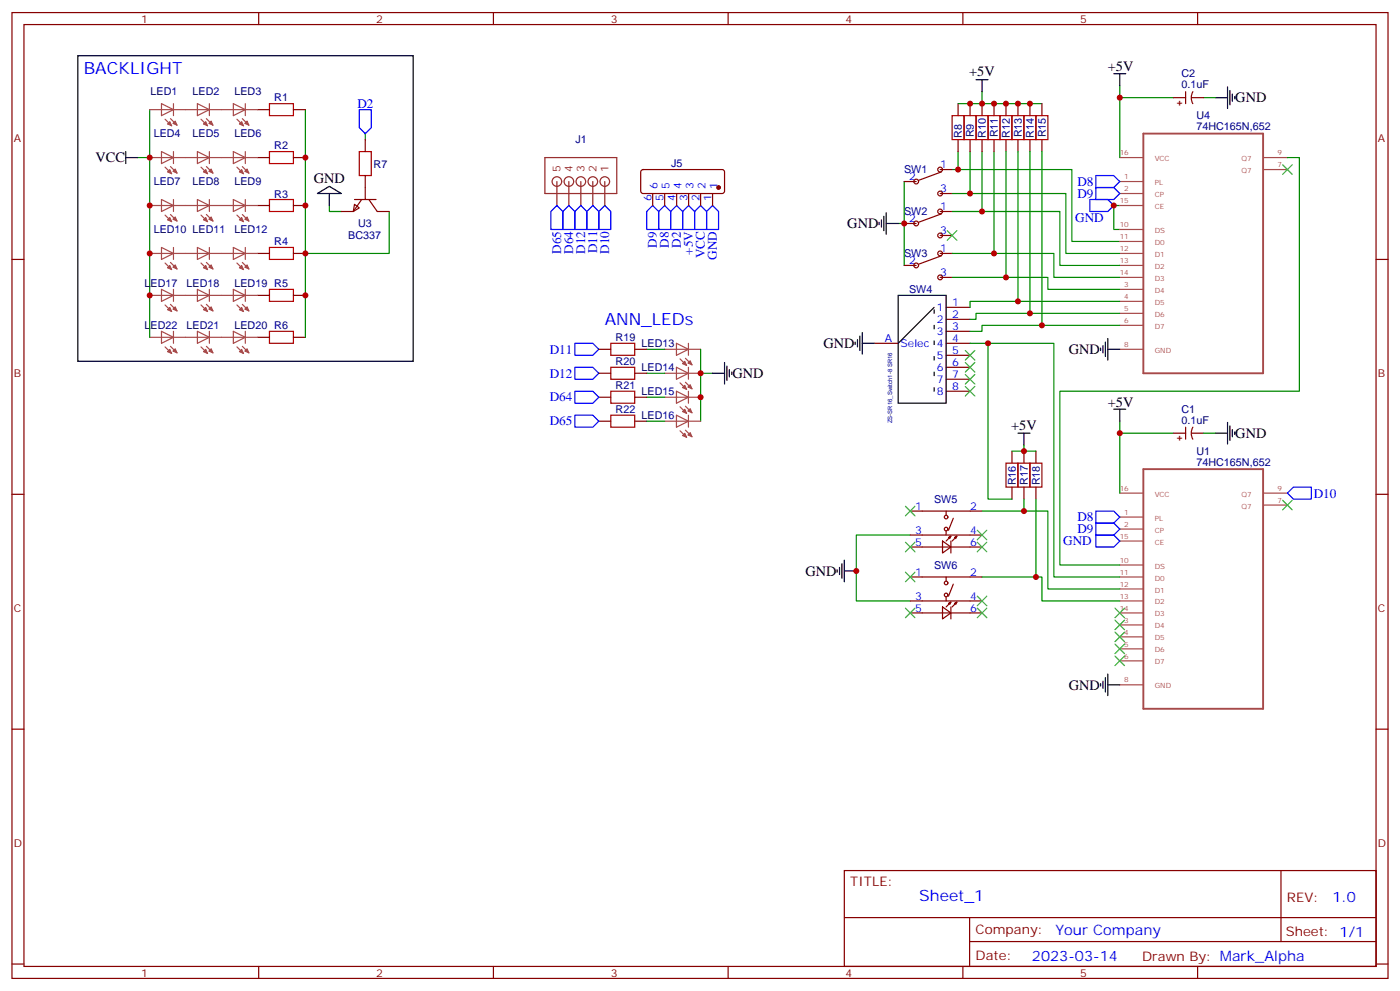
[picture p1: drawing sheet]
<svg xmlns="http://www.w3.org/2000/svg" width="412mm" height="292mm" viewBox="0 0 412 292" stroke-linecap="round" stroke-linejoin="round" font-family="sans-serif">
<g fill="none" stroke="#870000" stroke-width=".35">
<path d="M3.5 3.7h405.4v284.3h-405.4zM7.1 7.2h398.2v277.3h-398.2zM76.2 3.7v3.5M145.3 3.7v3.5M214.5 3.7v3.5M283.6 3.7v3.5M352.8 3.7v3.5M75.8 32.3h3.6M86.4 32.3h3.6M282.2 30.5v3.5M285.8 30.5v3.5M289.3 30.5v3.5"/>
<path d="M292.8 30.5v3.5M296.3 30.5v3.5M299.9 30.5v3.5M303.4 30.5v3.5M306.9 30.5v3.5M345.7 28.8h3.5M349.2 27v3.5M351 28.8h3.5M351.4 27l-.5 1.7 .5 1.8M75.8 46.4h3.6M86.4 46.4h3.6M104.4 58.7h6.4"/>
<path d="M106.5 58.7l-2.4 3.6h-3.6M107.6 41.1v3.5M107.6 51.7v7M108.7 58.7l2.4 3.6h3.6M189 50.1l.4-.2 23.6 .1 .4 .6v5.9l-.7 .5-23.5-.1-.5-.6v-5.7zM192.3 57v3.5M195.8 57v3.5M199.3 57v3.5M202.8 57v3.5M206.4 57v3.5M209.9 57v3.5M266.3 53.4h3.6"/>
<path d="M276.9 57h3.6M276.9 49.9h3.6M277.3 50.6l-6.7 2.5M282.2 41.1v3.5M285.8 41.1v3.5M289.3 41.1v3.5M292.8 41.1v3.5M296.3 41.1v3.5M299.9 41.1v3.5M303.4 41.1v3.5M306.9 41.1v3.5M3.5 76.4h3.6"/>
<path d="M75.8 74.6h3.6M75.8 60.5h3.6M86.4 74.6h3.6M86.4 60.5h3.6M104.4 60.1l1.4 1.1-1.7 1.1zM266.3 78.1h3.6M266.3 65.8h3.6M276.9 62.3h3.6M276.9 74.6h3.6M276.9 69.3h3.6M277.3 75.3l-6.7 2.5M277.3 63l-6.7 2.4"/>
<path d="M405.3 76.4h3.6M75.8 87h3.6M75.8 99.3h3.6M86.4 87h3.6M86.4 99.3h3.6M276.9 81.7h3.6M278.7 90.5h7.1M278.7 94h7.1M278.7 97.5h7.1M176.4 116.9h3.5M176.4 109.9h3.5M176.4 102.8h3.5"/>
<path d="M187 116.9h3.5M187 109.9h3.5M187 102.8h3.5M257.5 101.1h7.1M278.7 101.1h7.1M278.7 104.6h7.1M278.7 108.1h7.1M278.7 111.7h7.1M278.7 115.2h7.1M176.4 124h3.5M187 124h3.5M298.1 132.8v3.5"/>
<path d="M301.6 132.8v3.5M305.2 132.8v3.5M345.7 127.5h3.5M349.2 125.8v3.5M351 127.5h3.5M351.4 125.8l-.5 1.7 .5 1.8M3.5 145.5h3.6M268.1 150.5h21.2M268.1 157.5h21.2M277.6 159.3l2.5 1.7-2.5 1.8zM278.7 150.5v1M278.7 156.5v1"/>
<path d="M279.4 158.2l.7-.3-1.4 1.4M280.1 159.3v3.5M280.1 157.9l-.3 .7M280.8 152.6l-1.4 3.5M281.2 158.2l.7-.3-1.4 1.4M281.9 157.9l-.4 .7M298.1 143.4v3.5M301.6 143.4v3.5M305.2 143.4v3.5M405.3 145.5h3.6M268.1 161h21.2M268.1 169.9h21.2"/>
<path d="M268.1 176.9h21.2M277.6 178.7l2.5 1.7-2.5 1.8zM278.7 169.9v1M278.7 175.9v1M279.4 177.6l.7-.3-1.4 1.4M280.1 178.7v3.5M280.1 177.3l-.3 .7M280.8 172l-1.4 3.5M281.2 177.6l.7-.3-1.4 1.4M281.9 177.3l-.4 .7M268.1 180.4h21.2M3.5 214.7h3.6"/>
<path d="M405.3 214.7h3.6M248.7 256.3h156.6v28.2h-156.6zM377.3 256.3v20.9M248.7 270.1h156.5M285.6 277.2h119.6M285.6 270.1v14.2M3.5 283.8h3.6M76.2 284.5v3.5M145.3 284.5v3.5M214.5 284.5v3.5M283.6 284.5v3.5M352.8 284.5v3.5"/>
<path d="M405.3 283.8h3.6"/>
<circle cx="269.9" cy="53.4" r=".71"/>
<circle cx="276.9" cy="49.9" r=".71"/>
<circle cx="276.9" cy="57" r=".71"/>
<circle cx="269.9" cy="78.1" r=".71"/>
<circle cx="269.9" cy="65.8" r=".71"/>
<circle cx="276.9" cy="69.3" r=".71"/>
<circle cx="276.9" cy="62.3" r=".71"/>
<circle cx="276.9" cy="74.6" r=".71"/>
<circle cx="276.9" cy="81.7" r=".71"/>
<circle cx="278.7" cy="152.2" r=".53"/>
<circle cx="278.7" cy="155.8" r=".53"/>
<circle cx="278.7" cy="171.6" r=".53"/>
<circle cx="278.7" cy="175.2" r=".53"/>
</g>
<g fill="none" stroke="#000" stroke-width=".35">
<path d="M22.9 16.4h98.8v90h-98.8zM287.5 23.5h3.5M289.3 23.5v3.5M328.1 21.7h3.5M329.8 21.7v3.5M358.1 28.8h3.5M361.6 25.6v6.3M362.3 26.6v4.3M363 27.7v2.1M363.7 28.4v.7M37 46.4h3.6M37 44.6v3.6"/>
<path d="M93.5 57l3.5-2.1 3.5 2.1zM97 57v3.5M258.9 65.4v.7M259.6 64.7v2.2M260.3 63.7v4.2M261.1 65.8h3.5M261.1 62.6v6.4M253.3 99v4.2M254 97.9v6.3M264.6 87h14.1v31.7h-14.1zM275.2 90.5l-10.6 10.6M326.3 99.7v6.3"/>
<path d="M209.9 109.9h3.5M213.4 106.7v6.4M214.1 107.8v4.2M214.8 108.8v2.1M215.5 109.5v.7M251.9 100.7v.7M252.6 100v2.1M254 101.1h3.5M324.2 102.5v.7M324.9 101.8v2.1M325.6 100.7v4.3M326.3 102.8h3.5"/>
<path d="M299.9 127.5h3.5M301.6 127.5v3.6M328.1 120.5h3.5M329.8 120.5v3.5M358.1 127.5h3.5M361.6 124.4v6.3M362.3 125.4v4.2M363 126.5v2.1M363.7 127.2v.7M246.6 167.7v.8M247.3 167v2.2M248 166v4.2"/>
<path d="M248.7 168.1h3.5M248.7 164.9v6.4M325.6 199.5v4.2M326.3 198.4v6.4M324.2 201.3v.7M324.9 200.6v2.1M326.3 201.6h3.5"/>
</g>
<g fill="none" stroke="#008700" stroke-width=".35">
<path d="M44.1 32.3v67M90 32.3v42.3h24.7v-12.3M107.6 39.3v1.8M289.3 30.5h17.6M289.3 27v3.5h-7.1M329.8 28.8h15.9M329.8 25.2v21.2M354.5 28.8h3.6M40.6 46.4h3.5M266.3 53.4v24.7M280.5 49.9h35.2v21.2h14.1M280.5 57h33.5v17.6h15.8"/>
<path d="M282.2 44.6v5.3M285.8 44.6v12.4M289.3 44.6v17.7M292.8 44.6v30M296.3 44.6v37.1M299.9 44.6v44.1M303.4 44.6v47.7M306.9 44.6v51.2M379.2 46.4h3.6v68.8h-70.6v51.1h17.6M90 74.6v24.7M97 60.5v1.8h3.5M264.6 65.8h1.7"/>
<path d="M280.5 62.3h31.7v15.8h17.6M280.5 74.6h29.9v7.1h19.4M329.8 60.5h-1.7v7.1h1.7M280.5 81.7h28.2v3.5h21.1M329.8 88.7h-44v1.8M329.8 92.3h-42.3v1.7h-1.7M329.8 95.8h-40.5v1.7h-3.5M190.5 116.9h5.3M190.5 109.9h5.3M190.5 102.8h5.3M206.4 102.8v21.2M206.4 109.9h3.5"/>
<path d="M285.8 101.1h24.6v68.8h19.4M291 101.1v45.8h7.1M190.5 124h5.3M298.1 132.8h7.1M301.6 131.1v1.7M329.8 124v21.2M329.8 127.5h15.9M354.5 127.5h3.6M268.1 157.5h-15.9v19.4h15.9M289.3 150.5h19.4v22.9h21.1M301.6 146.9v3.6M305.2 146.9v23"/>
<path d="M289.3 169.9h17.6v7h22.9"/>
</g>
<g fill="none" stroke="#a10000" stroke-width=".35">
<path d="M79.4 30.5h7v3.5h-7zM280.5 34h3.5v7.1h-3.5zM284 34h3.5v7.1h-3.5zM287.5 34h3.5v7.1h-3.5zM291 34h3.6v7.1h-3.6zM294.6 34h3.5v7.1h-3.5zM298.1 34h3.5v7.1h-3.5zM301.6 34h3.6v7.1h-3.6zM305.2 34h3.5v7.1h-3.5zM79.4 58.7h7v3.6h-7zM79.4 44.6h7v3.6h-7zM105.8 44.6h3.6v7.1h-3.6z"/>
<path d="M79.4 72.8h7v3.6h-7zM79.4 85.2h7v3.5h-7zM79.4 97.5h7v3.6h-7zM179.9 115.2h7.1v3.5h-7.1zM179.9 108.1h7.1v3.6h-7.1zM179.9 101.1h7.1v3.5h-7.1zM179.9 122.2h7.1v3.6h-7.1zM296.3 136.3h3.6v7.1h-3.6zM299.9 136.3h3.5v7.1h-3.5zM303.4 136.3h3.5v7.1h-3.5z"/>
</g>
<g fill="none" stroke="#00f" stroke-width=".35">
<path d="M105.8 32.3h3.6v5.3l-1.8 1.7-1.8-1.7zM321 58.7h5.3l1.8 1.8-1.8 1.8h-5.3zM322.8 51.7h5.3l1.7 1.7-1.7 1.8h-5.3zM322.8 55.2h5.3l1.7 1.8-1.7 1.7h-5.3zM164 60.5l1.8 1.8v5.3h-3.5v-5.3zM167.6 60.5l1.7 1.8v5.3h-3.5v-5.3zM171.1 60.5l1.8 1.8v5.3h-3.6v-5.3zM174.6 60.5l1.8 1.8v5.3h-3.5v-5.3zM178.2 60.5l1.7 1.8v5.3h-3.5v-5.3zM192.3 60.5l1.7 1.8v5.3h-3.5v-5.3zM195.8 60.5l1.8 1.8v5.3h-3.6v-5.3zM199.3 60.5l1.8 1.8v5.3h-3.5v-5.3z"/>
<path d="M202.8 60.5l1.8 1.8v5.3h-3.5v-5.3zM206.4 60.5l1.7 1.8v5.3h-3.5v-5.3zM208.1 62.3l1.8-1.8 1.8 1.8v5.3h-3.6zM169.3 115.2h5.3l1.8 1.7-1.8 1.8h-5.3zM169.3 108.1h5.3l1.8 1.8-1.8 1.8h-5.3zM169.3 101.1h5.3l1.8 1.7-1.8 1.8h-5.3zM169.3 122.2h5.3l1.8 1.8-1.8 1.8h-5.3zM322.8 157.5h5.3l1.7 1.8-1.7 1.7h-5.3zM322.8 154h5.3l1.7 1.8-1.7 1.7h-5.3zM322.8 150.5h5.3l1.7 1.7-1.7 1.8h-5.3zM381 143.4h5.3v3.5h-5.3l-1.8-1.7z"/>
</g>
<g fill="none" stroke="#a64a4a" stroke-width=".35">
<path d="M44.1 32.3h7M47.6 30.5l3.5 1.8-3.5 1.7zM48.6 35.1l2 1.9M50.2 34.9l2 2M51.1 30.5v3.5M51.2 32.3h10.5M58.2 30.5l3.5 1.8-3.5 1.7zM59.2 35.1l2 1.9M60.8 34.9l1.9 2M61.7 30.5v3.5M61.8 32.3h10.5M68.7 30.5l3.6 1.8-3.6 1.7z"/>
<path d="M69.8 35.1l1.9 1.9M71.4 34.9l1.9 2M72.3 30.5v3.5M72.4 32.3h3.4M44.1 46.4h7M47.6 44.6l3.5 1.8-3.5 1.8zM47.6 58.7l3.5 1.8-3.5 1.8zM48.6 49.2l2 2M50.2 49l2 2M51.1 44.6v3.6M51.1 58.7v3.6M51.2 46.4h10.5"/>
<path d="M58.2 44.6l3.5 1.8-3.5 1.8zM58.2 58.7l3.5 1.8-3.5 1.8zM59.2 49.2l2 2M60.8 49l1.9 2M61.7 44.6v3.6M61.7 58.7v3.6M61.8 46.4h10.5M68.7 44.6l3.6 1.8-3.6 1.8zM68.7 58.7l3.6 1.8-3.6 1.8zM69.8 49.2l1.9 2M71.4 49l1.9 2M72.3 44.6v3.6"/>
<path d="M72.3 58.7v3.6M72.4 46.4h3.4M329.8 46.4h7M329.8 53.4h7M329.8 57h7M372.3 46.4h6.9M372.3 49.9h6.9M44.1 74.6h7M44.1 60.5h7M47.6 72.8l3.5 1.8-3.5 1.8zM48.6 77.4l2 2M48.6 63.3l2 2"/>
<path d="M50.2 77.3l2 1.9M50.2 63.1l2 2M51.1 72.8v3.6M51.2 74.6h10.5M51.2 60.5h10.5M58.2 72.8l3.5 1.8-3.5 1.8zM59.2 77.4l2 2M59.2 63.3l2 2M60.8 77.3l1.9 1.9M60.8 63.1l1.9 2M61.7 72.8v3.6M61.8 74.6h10.5"/>
<path d="M61.8 60.5h10.5M68.7 72.8l3.6 1.8-3.6 1.8zM69.8 77.4l1.9 2M69.8 63.3l1.9 2M71.4 77.3l1.9 1.9M71.4 63.1l1.9 2M72.3 72.8v3.6M72.4 74.6h3.4M72.4 60.5h3.4M329.8 74.6h7M329.8 60.5h7M329.8 67.6h7"/>
<path d="M329.8 71.1h7M329.8 78.1h7M44.1 87h7M44.1 99.3h7M47.6 85.2l3.5 1.8-3.5 1.7zM47.6 97.5l3.5 1.8-3.5 1.8zM48.6 89.8l2 1.9M50.2 89.6l2 1.9M51.1 85.2v3.5M51.1 97.5v3.6M51.2 87h10.5M51.2 99.3h10.5"/>
<path d="M58.2 85.2l3.5 1.8-3.5 1.7zM58.2 97.5l3.5 1.8-3.5 1.8zM59.2 89.8l2 1.9M60.8 89.6l1.9 1.9M61.7 85.2v3.5M61.7 97.5v3.6M61.8 87h10.5M61.8 99.3h10.5M68.7 85.2l3.6 1.8-3.6 1.7zM68.7 97.5l3.6 1.8-3.6 1.8zM69.8 89.8l1.9 1.9M71.4 89.6l1.9 1.9"/>
<path d="M72.3 85.2v3.5M72.3 97.5v3.6M72.4 87h3.4M72.4 99.3h3.4M329.8 81.7h7M329.8 85.2h7M329.8 88.7h7M329.8 92.3h7M329.8 95.8h7M48.6 102.1l2 2M50.2 102l2 1.9M59.2 102.1l2 2"/>
<path d="M60.8 102l1.9 1.9M69.8 102.1l1.9 2M71.4 102l1.9 1.9M195.8 102.8h7M195.8 116.9h7M195.8 109.9h7M199.3 115.2l3.5 1.7-3.5 1.8zM199.3 101.1l3.5 1.7-3.5 1.8zM199.3 108.1l3.5 1.8-3.5 1.8zM200.3 119.8l2 1.9M200.3 112.7l2 2M200.3 105.7l2 1.9"/>
<path d="M201.9 119.6l1.9 1.9M201.9 112.5l1.9 2M201.9 105.5l1.9 1.9M202.8 101.1v3.5M202.8 108.1v3.6M202.8 115.2v3.5M202.9 102.8h3.5M202.9 116.9h3.5M202.9 109.9h3.5M329.8 102.8h7M195.8 124h7M199.3 122.2l3.5 1.8-3.5 1.8z"/>
<path d="M200.3 126.8l2 2M201.9 126.6l1.9 2M202.8 122.2v3.6M202.9 124h3.5M329.8 145.2h7M329.8 152.2h7M329.8 155.8h7M329.8 159.3h7M372.3 145.2h6.9M372.3 148.7h6.9M329.8 166.3h7M329.8 169.9h7"/>
<path d="M329.8 173.4h7M329.8 176.9h7M329.8 180.4h7M329.8 184h7M329.8 187.5h7M329.8 191h7M329.8 194.6h7M329.8 201.6h7"/>
</g>
<g fill="#a64a4a" stroke="#a64a4a" stroke-width=".29">
<path d="M70.5 78.8l.7-.7 .5 1.3z"/>
<path d="M72.1 78.7l.7-.7 .5 1.2z"/>
<path d="M70.5 64.7l.7-.7 .5 1.3z"/>
<path d="M72.1 64.6l.7-.7 .5 1.2z"/>
<path d="M70.5 50.6l.7-.7 .5 1.3z"/>
<path d="M72.1 50.4l.7-.7 .5 1.3z"/>
<path d="M59.9 78.8l.7-.7 .6 1.3z"/>
<path d="M61.5 78.7l.7-.7 .5 1.2z"/>
<path d="M59.9 64.7l.7-.7 .6 1.3z"/>
<path d="M61.5 64.6l.7-.7 .5 1.2z"/>
<path d="M59.9 50.6l.7-.7 .6 1.3z"/>
<path d="M61.5 50.4l.7-.7 .5 1.3z"/>
<path d="M71.2 35.8l.5 1.2-1.2-.5z"/>
<path d="M72.1 36.3l.7-.7 .5 1.3z"/>
<path d="M60.6 35.8l.6 1.2-1.3-.5z"/>
<path d="M61.5 36.3l.7-.7 .5 1.3z"/>
<path d="M49.3 78.8l.7-.7 .6 1.3z"/>
<path d="M50.9 78.7l.7-.7 .6 1.2z"/>
<path d="M49.3 64.7l.7-.7 .6 1.3z"/>
<path d="M50.9 64.6l.7-.7 .6 1.2z"/>
<path d="M49.3 50.6l.7-.7 .6 1.3z"/>
<path d="M50.9 50.4l.7-.7 .6 1.3z"/>
<path d="M50 35.8l.6 1.2-1.3-.5z"/>
<path d="M50.9 36.3l.7-.7 .6 1.3z"/>
<path d="M201 121.2l.7-.7 .6 1.2z"/>
<path d="M202.6 121l.7-.7 .5 1.2z"/>
<path d="M201 114.1l.7-.7 .6 1.3z"/>
<path d="M202.6 113.9l.7-.7 .5 1.3z"/>
<path d="M201 107.1l.7-.7 .6 1.2z"/>
<path d="M203.3 106.2l.5 1.2-1.2-.5z"/>
<path d="M201 128.2l.7-.7 .6 1.3z"/>
<path d="M202.6 128.1l.7-.7 .5 1.2z"/>
<path d="M49.3 91.2l.7-.7 .6 1.2z"/>
<path d="M51.6 90.3l.6 1.2-1.3-.5z"/>
<path d="M59.9 91.2l.7-.7 .6 1.2z"/>
<path d="M62.2 90.3l.5 1.2-1.2-.5z"/>
<path d="M70.5 91.2l.7-.7 .5 1.2z"/>
<path d="M72.1 91l.7-.7 .5 1.2z"/>
<path d="M71.2 102.8l.5 1.3-1.2-.6z"/>
<path d="M72.1 103.4l.7-.7 .5 1.2z"/>
<path d="M60.6 102.8l.6 1.3-1.3-.6z"/>
<path d="M61.5 103.4l.7-.7 .5 1.2z"/>
<path d="M50 102.8l.6 1.3-1.3-.6z"/>
<path d="M50.9 103.4l.7-.7 .6 1.2z"/>
</g>
<path d="M336.8 39.3h35.3v70.6h-35.3zM336.8 138.1h35.3v70.6h-35.3z" fill="none" stroke="#a64a4a" stroke-width=".56"/>
<g fill="none" stroke="#3c3" stroke-width=".35">
<path d="M377.8 48.5l2.8 2.8M380.6 48.5l-2.8 2.8M279 67.9l2.9 2.8M281.9 67.9l-2.9 2.8M284.3 103.2l2.9 2.8M284.3 106.7l2.9 2.8M284.3 110.2l2.9 2.9M284.3 113.8l2.9 2.8M287.2 103.2l-2.9 2.8M287.2 106.7l-2.9 2.8M287.2 110.2l-2.9 2.9M287.2 113.8l-2.9 2.8"/>
<path d="M266.7 149l2.8 2.9M266.7 159.6l2.8 2.9M269.5 159.6l-2.8 2.9M269.5 149l-2.8 2.9M287.9 156.1l2.8 2.8M287.9 159.6l2.8 2.9M290.7 156.1l-2.8 2.8M290.7 159.6l-2.8 2.9M377.8 147.3l2.8 2.8M380.6 147.3l-2.8 2.8M266.7 168.5l2.8 2.8M266.7 179l2.8 2.9"/>
<path d="M269.5 168.5l-2.8 2.8M269.5 179l-2.8 2.9M287.9 175.5l2.8 2.8M287.9 179l2.8 2.9M290.7 175.5l-2.8 2.8M290.7 179l-2.8 2.9M328.4 179l2.9 2.9M331.3 179l-2.9 2.9M328.4 182.6l2.9 2.8M328.4 186.1l2.9 2.8M328.4 189.6l2.9 2.8M328.4 193.1l2.9 2.9"/>
<path d="M331.3 182.6l-2.9 2.8M331.3 186.1l-2.9 2.8M331.3 189.6l-2.9 2.8M331.3 193.1l-2.9 2.9"/>
</g>
<path d="M275.2 115.2v-24.7" fill="none" stroke="#000" stroke-width=".35" stroke-dasharray="1.1 3.5"/>
<circle cx="211.7" cy="55.2" r=".53" fill="#870000" stroke="#870000" stroke-width=".35"/>
<g fill="none" stroke="#8c2424" stroke-width=".35">
<path d="M160.5 46.4h21.2v10.6h-21.2zM164 53.4v7.1M167.6 53.4v7.1M171.1 53.4v7.1M174.6 53.4v7.1M178.2 53.4v7.1"/>
<circle cx="164" cy="53.4" r="1.41"/>
<circle cx="167.6" cy="53.4" r="1.41"/>
<circle cx="171.1" cy="53.4" r="1.41"/>
<circle cx="174.6" cy="53.4" r="1.41"/>
<circle cx="178.2" cy="53.4" r="1.41"/>
</g>
<g fill="#c00">
<circle cx="90" cy="46.4" r=".88"/>
<circle cx="90" cy="60.5" r=".88"/>
<circle cx="90" cy="74.6" r=".88"/>
<circle cx="44.1" cy="60.5" r=".88"/>
<circle cx="44.1" cy="46.4" r=".88"/>
<circle cx="282.2" cy="49.9" r=".88"/>
<circle cx="289.3" cy="30.5" r=".88"/>
<circle cx="285.8" cy="30.5" r=".88"/>
<circle cx="266.3" cy="65.8" r=".88"/>
<circle cx="328.1" cy="60.5" r=".88"/>
<circle cx="329.8" cy="28.8" r=".88"/>
<circle cx="292.8" cy="30.5" r=".88"/>
<circle cx="303.4" cy="30.5" r=".88"/>
<circle cx="299.9" cy="30.5" r=".88"/>
<circle cx="296.3" cy="30.5" r=".88"/>
<circle cx="285.8" cy="57" r=".88"/>
<circle cx="289.3" cy="62.3" r=".88"/>
<circle cx="292.8" cy="74.6" r=".88"/>
<circle cx="329.8" cy="127.5" r=".88"/>
<circle cx="296.3" cy="81.7" r=".88"/>
<circle cx="299.9" cy="88.7" r=".88"/>
<circle cx="303.4" cy="92.3" r=".88"/>
<circle cx="306.9" cy="95.8" r=".88"/>
<circle cx="291" cy="101.1" r=".88"/>
<circle cx="301.6" cy="150.5" r=".88"/>
<circle cx="305.2" cy="169.9" r=".88"/>
<circle cx="301.6" cy="132.8" r=".88"/>
<circle cx="252.2" cy="168.1" r=".88"/>
<circle cx="206.4" cy="109.9" r=".88"/>
<circle cx="206.4" cy="116.9" r=".88"/>
<circle cx="44.1" cy="74.6" r=".88"/>
<circle cx="44.1" cy="87" r=".88"/>
<circle cx="90" cy="87" r=".88"/>
</g>
<g font-size="4.9" fill="#00f">
<text x="24.7" y="21.7">BACKLIGHT</text>
<text x="178.2" y="95.8">ANN_LEDs</text>
</g>
<text font-size="4.6" fill="#00f" x="270.8" y="265.3">Sheet_1</text>
<g font-size="4.2">
<text x="285.5" y="22.4">+5V</text>
<text x="326.3" y="21">+5V</text>
<text x="363.9" y="30.2">GND</text>
<text x="28.2" y="47.8">VCC</text>
<text x="92.4" y="53.8">GND</text>
<text x="249.6" y="67.2">GND</text>
<text x="242.5" y="102.5">GND</text>
<text x="314.9" y="104.3">GND</text>
<text x="215.7" y="111.3">GND</text>
<text x="326.3" y="119.8">+5V</text>
<text x="297.9" y="126.5">+5V</text>
<text x="363.9" y="128.9">GND</text>
<text x="237.3" y="169.5">GND</text>
<text x="314.9" y="203">GND</text>
</g>
<g font-size="4.2" fill="#00f">
<text x="392.5" y="265.6">1.0</text>
<text x="310.9" y="275.1">Your Company</text>
<text x="304" y="282.9">2023-03-14</text>
</g>
<g font-size="3.9" fill="#00f">
<text x="105.3" y="31.8">D2</text>
<text x="317.4" y="54.7">D8</text>
<text x="317.4" y="58.2">D9</text>
<text x="316.7" y="65.3">GND</text>
<text x="165.3" y="74.7" transform="rotate(-90 165.3 74.7)">D65</text>
<text x="168.8" y="74.7" transform="rotate(-90 168.8 74.7)">D64</text>
<text x="172.4" y="74.7" transform="rotate(-90 172.4 74.7)">D12</text>
<text x="175.9" y="74.6" transform="rotate(-90 175.9 74.6)">D11</text>
<text x="179.4" y="74.7" transform="rotate(-90 179.4 74.7)">D10</text>
<text x="193.5" y="72.9" transform="rotate(-90 193.5 72.9)">D9</text>
<text x="197" y="72.9" transform="rotate(-90 197 72.9)">D8</text>
<text x="200.6" y="72.9" transform="rotate(-90 200.6 72.9)">D2</text>
<text x="204.1" y="75" transform="rotate(-90 204.1 75)">+5V</text>
<text x="207.6" y="76" transform="rotate(-90 207.6 76)">VCC</text>
<text x="211.2" y="76.4" transform="rotate(-90 211.2 76.4)">GND</text>
<text x="162" y="104.1">D11</text>
<text x="162" y="111.1">D12</text>
<text x="162" y="118.2">D64</text>
<text x="162" y="125.3">D65</text>
<text x="387" y="146.5">D10</text>
<text x="317.4" y="153.5">D8</text>
<text x="313.2" y="160.5">GND</text>
<text x="317.4" y="157">D9</text>
</g>
<g font-size="3.9" fill="#800">
<text x="250.5" y="260.9">TITLE:</text>
<text x="379.1" y="265.6">REV:</text>
<text x="287.4" y="275.1">Company:</text>
<text x="378.7" y="275.7">Sheet: 1/1</text>
<text x="287.4" y="282.8">Date:</text>
<text x="336.4" y="282.8">Drawn By: Mark_Alpha</text>
</g>
<g font-size="3.2" fill="#800">
<text x="41.6" y="6.7">1</text>
<text x="110.8" y="6.7">2</text>
<text x="179.9" y="6.7">3</text>
<text x="249.1" y="6.7">4</text>
<text x="318.2" y="6.7">5</text>
<text x="346.6" y="31.2">+</text>
<text x="4.1" y="41.8">A</text>
<text x="405.9" y="41.8">A</text>
<text x="4.1" y="110.9">B</text>
<text x="405.9" y="110.9">B</text>
<text x="346.6" y="129.9">+</text>
<text x="4.1" y="180.1">C</text>
<text x="405.9" y="180.1">C</text>
<text x="4.1" y="249.2">D</text>
<text x="405.9" y="249.2">D</text>
<text x="41.6" y="287.5">1</text>
<text x="110.8" y="287.5">2</text>
<text x="179.9" y="287.5">3</text>
<text x="249.1" y="287.5">4</text>
<text x="318.2" y="287.5">5</text>
</g>
<g font-size="3.2" fill="#000080">
<text x="348" y="22.8">C2</text>
<text x="44.4" y="28.1">LED1</text>
<text x="56.7" y="28.1">LED2</text>
<text x="69.1" y="28.1">LED3</text>
<text x="80.8" y="29.9">R1</text>
<text x="348" y="25.9">0.1uF</text>
<text x="352.4" y="35.1">U4</text>
<text x="45.3" y="40.4">LED4</text>
<text x="56.7" y="40.4">LED5</text>
<text x="69.1" y="40.5">LED6</text>
<text x="283.4" y="40.6" transform="rotate(-90 283.4 40.6)">R8</text>
<text x="286.9" y="40.5" transform="rotate(-90 286.9 40.5)">R9</text>
<text x="290.4" y="40.6" transform="rotate(-90 290.4 40.6)">R10</text>
<text x="293.9" y="40.5" transform="rotate(-90 293.9 40.5)">R11</text>
<text x="297.5" y="40.6" transform="rotate(-90 297.5 40.6)">R12</text>
<text x="301" y="40.5" transform="rotate(-90 301 40.5)">R13</text>
<text x="304.5" y="40.6" transform="rotate(-90 304.5 40.6)">R14</text>
<text x="308" y="40.5" transform="rotate(-90 308 40.5)">R15</text>
<text x="352.4" y="38.3">74HC165N,652</text>
<text x="80.8" y="44">R2</text>
<text x="169.5" y="42.1">J1</text>
<text x="110.1" y="49.3">R7</text>
<text x="197.7" y="49.3">J5</text>
<text x="266.3" y="51">SW1</text>
<text x="45.3" y="54.5">LED7</text>
<text x="56.7" y="54.6">LED8</text>
<text x="69.1" y="54.6">LED9</text>
<text x="80.8" y="58.1">R3</text>
<text x="266.3" y="63.4">SW2</text>
<text x="45.3" y="68.6">LED10 LED11</text>
<text x="69.1" y="68.7">LED12</text>
<text x="102.6" y="70.4">BC337</text>
<text x="105.5" y="66.9">U3</text>
<text x="80.8" y="72.2">R4</text>
<text x="266.3" y="75.7">SW3</text>
<text x="42.6" y="84.6">LED17</text>
<text x="54.9" y="84.6">LED18</text>
<text x="69.1" y="84.6">LED19 R5</text>
<text x="267.8" y="86.3">SW4</text>
<text x="42.6" y="96.9">LED22</text>
<text x="54.9" y="96.9">LED21</text>
<text x="69.1" y="96.9">LED20 R6</text>
<text x="181.3" y="100.4">R19</text>
<text x="181.3" y="107.5">R20</text>
<text x="189" y="102.2">LED13</text>
<text x="189" y="109.3">LED14</text>
<text x="181.3" y="114.5">R21</text>
<text x="189" y="116.3">LED15</text>
<text x="181.3" y="121.6">R22</text>
<text x="189" y="123.4">LED16</text>
<text x="348" y="124.7">0.1uF</text>
<text x="348" y="121.6">C1</text>
<text x="352.4" y="137.1">74HC165N,652</text>
<text x="352.4" y="133.8">U1</text>
<text x="299.2" y="142.9" transform="rotate(-90 299.2 142.9)">R16</text>
<text x="302.7" y="142.8" transform="rotate(-90 302.7 142.8)">R17</text>
<text x="306.3" y="142.9" transform="rotate(-90 306.3 142.9)">R18</text>
<text x="275.1" y="148.1">SW5</text>
<text x="275.1" y="167.5">SW6</text>
</g>
<g font-size="3.2" fill="#8d2323">
<text x="165.1" y="50.6" transform="rotate(-90 165.1 50.6)">5</text>
<text x="168.6" y="50.6" transform="rotate(-90 168.6 50.6)">4</text>
<text x="172.2" y="50.6" transform="rotate(-90 172.2 50.6)">3</text>
<text x="175.7" y="50.6" transform="rotate(-90 175.7 50.6)">2</text>
<text x="179.2" y="50.6" transform="rotate(-90 179.2 50.6)">1</text>
</g>
<g font-size="3.2" fill="#00f">
<text x="267.9" y="53.1">2</text>
<text x="276.9" y="49.6">1</text>
<text x="191.9" y="59.2" transform="rotate(-90 191.9 59.2)">6</text>
<text x="193.7" y="55.7" transform="rotate(-90 193.7 55.7)">6</text>
<text x="195.4" y="59.2" transform="rotate(-90 195.4 59.2)">5</text>
<text x="197.2" y="55.7" transform="rotate(-90 197.2 55.7)">5</text>
<text x="199" y="59.2" transform="rotate(-90 199 59.2)">4</text>
<text x="200.7" y="55.7" transform="rotate(-90 200.7 55.7)">4</text>
<text x="202.5" y="59.2" transform="rotate(-90 202.5 59.2)">3</text>
<text x="204.3" y="55.7" transform="rotate(-90 204.3 55.7)">3</text>
<text x="206" y="59.2" transform="rotate(-90 206 59.2)">2</text>
<text x="207.8" y="55.7" transform="rotate(-90 207.8 55.7)">2</text>
<text x="209.5" y="59.2" transform="rotate(-90 209.5 59.2)">1</text>
<text x="211.3" y="55.7" transform="rotate(-90 211.3 55.7)">1</text>
<text x="276.9" y="56.6">3</text>
<text x="267.9" y="65.4">2</text>
<text x="276.9" y="61.9">1</text>
<text x="276.9" y="69">3</text>
<text x="267.9" y="77.8">2</text>
<text x="276.9" y="74.3">1</text>
<text x="276.9" y="81.3">3</text>
<text x="276" y="91.5">1</text>
<text x="276" y="95.1">2</text>
<text x="280.5" y="90.1">1</text>
<text x="280.5" y="93.7">2</text>
<text x="260.6" y="100.7">A</text>
<text x="276" y="98.6">3</text>
<text x="280.5" y="97.2">3</text>
<text x="280.5" y="100.7">4</text>
<text x="265.3" y="102.1">Selec</text>
<text x="276" y="102.1">4</text>
<text x="276" y="105.7">5</text>
<text x="280.5" y="104.2">5</text>
<text x="280.5" y="107.8">6</text>
<text x="276" y="109.2">6</text>
<text x="276" y="112.7">7</text>
<text x="280.5" y="111.3">7</text>
<text x="276" y="116.2">8</text>
<text x="280.5" y="114.8">8</text>
<text x="269.6" y="150.1">1</text>
<text x="285.8" y="150.1">2</text>
<text x="269.6" y="157.2">3</text>
<text x="269.6" y="160.7">5</text>
<text x="285.8" y="157.2">4</text>
<text x="285.8" y="160.7">6</text>
<text x="269.6" y="169.5">1</text>
<text x="285.8" y="169.5">2</text>
<text x="269.6" y="176.6">3</text>
<text x="285.8" y="176.6">4</text>
<text x="269.6" y="180.1">5</text>
<text x="285.8" y="180.1">6</text>
</g>
<g font-size="2.1" fill="#a54b4b">
<text x="329.8" y="45.7">16</text>
<text x="340.2" y="47.4">VCC</text>
<text x="365.7" y="47.4">Q7</text>
<text x="376.3" y="45.7">9</text>
<text x="331.2" y="52.8">1</text>
<text x="365.7" y="51">Q7</text>
<text x="376.3" y="49.2">7</text>
<text x="329.8" y="59.8">15</text>
<text x="331.2" y="56.3">2</text>
<text x="340.2" y="54.5">PL</text>
<text x="340.2" y="58">CP</text>
<text x="340.2" y="61.5">CE</text>
<text x="329.8" y="66.9">10</text>
<text x="329.8" y="70.4">11</text>
<text x="340.2" y="68.6">DS</text>
<text x="329.8" y="73.9">12</text>
<text x="329.8" y="77.4">13</text>
<text x="340.2" y="72.1">D0</text>
<text x="340.2" y="75.7">D1</text>
<text x="329.8" y="81">14</text>
<text x="340.2" y="79.2">D2</text>
<text x="340.2" y="82.7">D3</text>
<text x="331.2" y="84.5">3</text>
<text x="331.2" y="88">4</text>
<text x="340.2" y="86.2">D4</text>
<text x="340.2" y="89.8">D5</text>
<text x="331.2" y="91.6">5</text>
<text x="331.2" y="95.1">6</text>
<text x="340.2" y="93.3">D6</text>
<text x="340.2" y="96.8">D7</text>
<text x="331.2" y="102.1">8</text>
<text x="340.2" y="103.9">GND</text>
<text x="329.8" y="144.5">16</text>
<text x="340.2" y="146.2">VCC</text>
<text x="365.7" y="146.2">Q7</text>
<text x="365.7" y="149.7">Q7</text>
<text x="376.3" y="144.5">9</text>
<text x="376.3" y="148">7</text>
<text x="331.2" y="151.5">1</text>
<text x="331.2" y="155.1">2</text>
<text x="340.2" y="153.3">PL</text>
<text x="329.8" y="158.6">15</text>
<text x="340.2" y="156.8">CP</text>
<text x="340.2" y="160.3">CE</text>
<text x="329.8" y="165.6">10</text>
<text x="340.2" y="167.4">DS</text>
<text x="329.8" y="169.2">11</text>
<text x="329.8" y="172.7">12</text>
<text x="340.2" y="170.9">D0</text>
<text x="329.8" y="176.2">13</text>
<text x="329.8" y="179.8">14</text>
<text x="340.2" y="174.4">D1</text>
<text x="340.2" y="178">D2</text>
<text x="331.2" y="183.3">3</text>
<text x="340.2" y="181.5">D3</text>
<text x="340.2" y="185">D4</text>
<text x="331.2" y="186.8">4</text>
<text x="331.2" y="190.3">5</text>
<text x="340.2" y="188.5">D5</text>
<text x="331.2" y="193.9">6</text>
<text x="340.2" y="192.1">D6</text>
<text x="340.2" y="195.6">D7</text>
<text x="331.2" y="200.9">8</text>
<text x="340.2" y="202.7">GND</text>
</g>
<text font-size="1.8" fill="#000080" x="262.8" y="124.6" transform="rotate(-90 262.8 124.6)">ZS-SR16_Switch1-8 SR16</text>
</svg>
